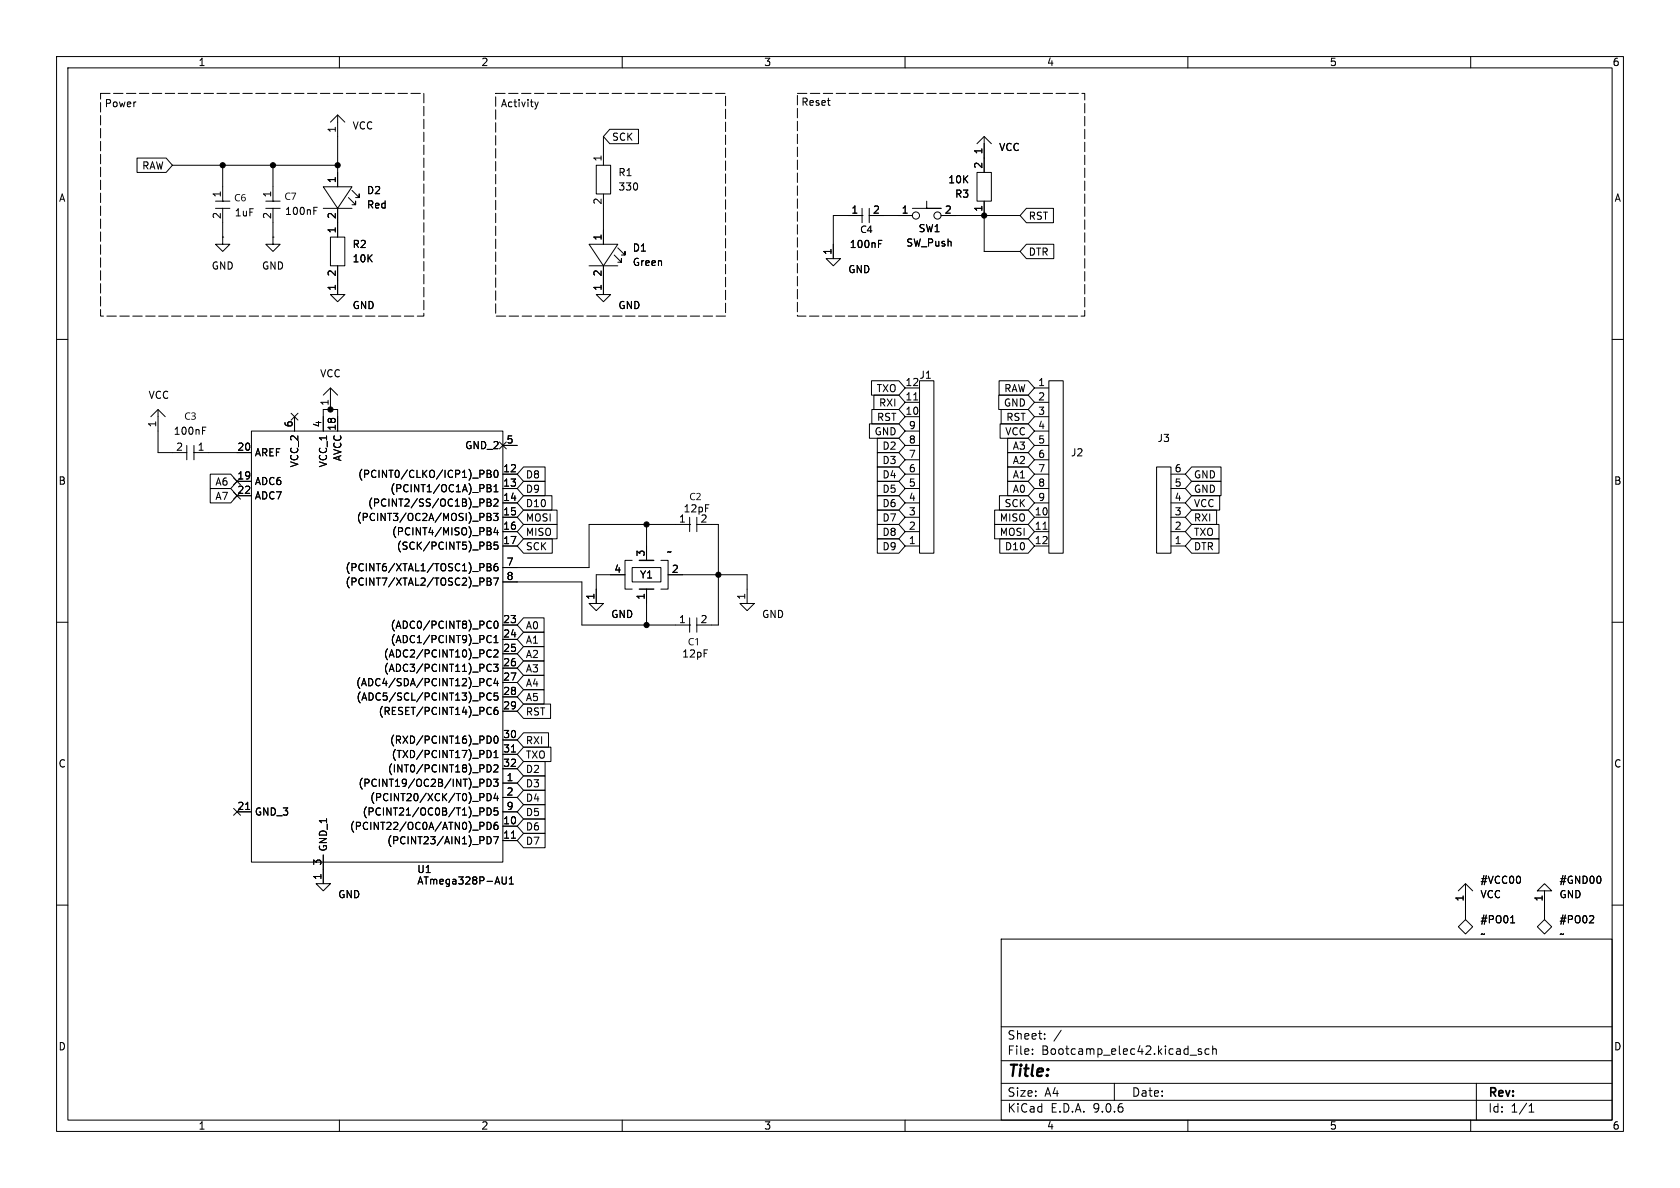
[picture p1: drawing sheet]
<svg xmlns="http://www.w3.org/2000/svg" width="297mm" height="210mm" viewBox="0 0 297 210" stroke-linecap="round" stroke-linejoin="round" font-family="sans-serif">
<g fill="none" stroke="#000" stroke-width=".18">
<path d="M10 10h277v190h-277zM12 12h273v186h-273zM60 10v2M94.5 18l.4 .9M94.9 18.9l-.4 .4M95.2 18l-.3 .9M110 10v2M160 10v2M210 10v2M260 10v2M24.2 27.9h5.2l1.1 1.3-1.1 1.3h-5.2zM30.5 29.2h29.2"/>
<path d="M38.1 36.8h2.5M38.1 35.6h2.5M39.4 35.6h.1M39.4 29.2v6.4M39.4 36.8v5.1M47 36.8h2.5M47 35.6h2.5M48.3 35.6h.1M48.3 29.2v6.4M48.3 36.8v5.1M52.2 36.6h.1M55.5 36.6h.6"/>
<path d="M55.5 37.3h.4M57.1 33h5.1l-2.5 3.8zM57.1 36.8h5.1M58.4 21.6l1.3-1.3 1.3 1.3M59.7 20.3v12.7M59.7 36.8v5.1M61.6 34.9l1.3 1.3v-.6v.6h-.7M62.2 33.7l1.3 1.2v-.6v.6h-.6M105.4 29.2h2.5v5.1h-2.5zM106.7 24.1v5.1M106.7 34.3v8.9M107.8 22.9h5.1v2.5h-5.1l-1.1-1.3z"/>
<path d="M152.4 38.1h.1M152.4 36.8v2.6M152.4 38.1h-5.1v7.6M161.3 38.1h-7.6v1.3M163.8 35.6v1.2h2.6h-5.1M166.4 38.1h13.9M172.7 30.5h2.6v5.1h-2.6zM172.7 25.4l1.3-1.3 1.3 1.3M174 24.1v6.4M174 35.6v8.9h6.3M181.5 36.8h4.7v2.6h-4.7l-1.2-1.3zM39.4 41.9v1.3h1.2l-1.2 1.3-1.3-1.3h1.3"/>
<path d="M39.4 41.9h.1M48.3 41.9v1.3h1.2l-1.2 1.3-1.3-1.3h1.3M48.3 41.9h.1M58.4 41.9h2.6v5.1h-2.6zM58.4 52.1h2.6l-1.3 1.2zM59.7 47v5.1M104.1 43.2h5.1l-2.5 3.8zM104.1 47h5.1M105.4 52.1h2.5l-1.2 1.2zM106.7 47v5.1M108.6 45.1l1.3 1.3v-.7v.7h-.7M109.2 43.8l1.3 1.3v-.6v.6h-.6"/>
<path d="M146 45.7h2.6l-1.3 1.3zM155.3 43.1h.4M155.3 42.5h.6M181.5 43.2h4.8v2.5h-4.8l-1.2-1.2zM10 60h2M26.7 73.7l1.2-1.3 1.3 1.3M27.9 72.4v7.6h5.1M33 78.7v2.6M34.3 78.7v2.6M35.8 76.1h.4M35.8 75.5h.6M44.4 76.2h44.5v76.2h-44.5z"/>
<path d="M51.5 73.1l1.2 1.2M52.1 73.7v2.5M52.7 73.1l-1.2 1.2M57.1 69.9l1.3-1.3 1.3 1.3M57.1 76.2v-3.8h2.6v3.8M58.4 68.6v3.8M88.3 78.1l1.2 1.2M88.9 78.7h2.5M89.5 78.1l-1.2 1.2M153.7 74.9h5.2l1.1 1.3-1.1 1.3h-5.2zM154.1 67.3h4.8l1.1 1.3-1.1 1.3h-4.8zM154.1 72.4h4.8l1.1 1.3-1.1 1.2h-4.8z"/>
<path d="M154.5 69.8h4.4l1.1 1.3-1.1 1.3h-4.4zM155.1 77.5h3.8l1.1 1.2-1.1 1.3h-3.8zM160 78.7h2.6M160 68.6h2.6M160 71.1h2.6M160 73.7h2.6M160 76.2h2.6M161.5 70.7h.8M162.6 67.3h2.5v30.5h-2.5zM176.6 69.8h5.2l1.1 1.3-1.1 1.3h-5.2zM176.6 67.3h5.2l1.1 1.3-1.1 1.3h-5.2zM176.8 74.9h5l1.1 1.3-1.1 1.3h-5z"/>
<path d="M177 72.4h4.8l1.1 1.3-1.1 1.2h-4.8zM178.1 77.5h3.7l1.1 1.2-1.1 1.3h-3.7zM182.9 78.7h2.5M182.9 68.6h2.5M182.9 71.1h2.5M182.9 73.7h2.5M182.9 76.2h2.5M185.4 67.3h2.6v30.5h-2.6zM285 60h2M34.3 80h.1M34.3 80h10.1M37.2 83.8h3.6l1.1 1.3-1.1 1.3h-3.6z"/>
<path d="M37.2 86.4h3.6l1.1 1.2-1.1 1.3h-3.6zM41.3 87l1.2 1.2M41.3 84.5l1.2 1.2M41.9 85.1h2.5M41.9 87.6h2.5M42.5 87l-1.2 1.2M42.5 84.5l-1.2 1.2M84.8 83.1h.5l.3 .3-.2 .3-.6 .1M85.4 88.3l.2 .2-.2 .3M86.1 90.7h.4l.3 .3-.3 .4 .3 .1v.3l-.2 .2h-.5zM86.1 83.1h.4l.3 .3-.3 .3 .3 .2v.3l-.2 .2h-.5zM86.1 88.2h.4l.3 .3-.3 .3 .3 .1v.3l-.2 .3h-.5z"/>
<path d="M86.1 99.6h.4l.3 .3-.3 .3 .3 .2v.3l-.2 .2h-.5zM86.1 85.7l.6 .1 .1 .2-.3 .3M86.1 95.8l.6 .2 .1 .2-.3 .2M86.1 83.7h.4M86.1 86.3h.4M86.1 88.8h.4M86.1 91.4h.4M86.1 96.4h.4M86.5 86.3l.3 .2v.3l-.7 .1M86.5 93.3l.3 .2-.3 .4 .3 .1v.3l-.2 .3h-.5M86.5 96.4l.3 .3v.3l-.7 .1M87.3 90.7h.7l-.4 .5 .4 .2v.5l-.2 .1-.5-.1"/>
<path d="M87.3 88.3l.5-.1 .2 .4-.7 .9h.7M87.3 86.9h.7M87.3 86l.4-.3v1.2M87.4 83.3l.2-.2a.68 .68 0 0 1 .5 .7 .68 .68 0 0 1-.5 .6l-.2-.1-.1-.4zM87.6 93.2l-.3 .9h.8M87.9 99.6l-.3 .1a.86 .86 0 0 0 0 1.2l.4-.1v-.4l-.2-.3-.4 .1-.1 .2M87.9 93.7v.9M88 95.8h-.6l-.1 .6 .2-.1 .4 .1 .1 .2v.4l-.2 .1-.5-.1M88.9 96.5h2.5M88.9 94h2.5M88.9 91.4h2.5M88.9 88.9h2.5"/>
<path d="M88.9 86.4h2.5M88.9 83.8h2.5M92.6 85.1h3.8v2.5h-3.8l-1.2-1.2zM92.6 82.5h3.8v2.6h-3.8l-1.2-1.3zM92.6 90.2h5.9v2.5h-5.9l-1.2-1.3zM92.6 87.6h5v2.6h-5l-1.2-1.3zM92.6 95.2h5v2.6h-5l-1.2-1.3zM92.6 92.7h5.9v2.6h-5.9l-1.2-1.3zM111.8 99.1h-1.3v5h1.3M114.3 92.7v6.4M116.8 99.1h1.3v5h-1.3M121.9 92.7h.1"/>
<path d="M121.9 92.7h-17.8v7.6h-15.2M121.9 91.4v2.6M123.2 94v-1.3h3.8v17.8h-3.8v1.3M155.1 95.2h3.8l1.1 1.3-1.1 1.3h-3.8zM155.1 92.7h3.8l1.1 1.3-1.1 1.3h-3.8zM155.1 82.5h3.8l1.1 1.3-1.1 1.3h-3.8zM155.1 87.6h3.8l1.1 1.3-1.1 1.3h-3.8zM155.1 85.1h3.8l1.1 1.3-1.1 1.2h-3.8zM155.1 90.2h3.8l1.1 1.2-1.1 1.3h-3.8zM155.1 80h3.8l1.1 1.3-1.1 1.3h-3.8zM160 96.5h2.6M160 94h2.6"/>
<path d="M160 91.4h2.6M160 88.9h2.6M160 86.4h2.6M160 83.8h2.6M160 81.3h2.6M175.8 90.2h6l1.1 1.2-1.1 1.3h-6zM175.8 92.7h6l1.1 1.3-1.1 1.3h-6zM176.7 87.6h5.1l1.1 1.3-1.1 1.3h-5.1zM176.7 95.2h5.1l1.1 1.3-1.1 1.3h-5.1zM178.1 82.5h3.7l1.1 1.3-1.1 1.3h-3.7zM178.1 85.1h3.7l1.1 1.3-1.1 1.2h-3.7zM178.1 80h3.7l1.1 1.3-1.1 1.3h-3.7z"/>
<path d="M182.9 96.5h2.5M182.9 94h2.5M182.9 91.4h2.5M182.9 88.9h2.5M182.9 86.4h2.5M182.9 83.8h2.5M182.9 81.3h2.5M184.4 93.6h.7M204.5 82.6h2.5v15.2h-2.5zM207 96.5h2.5M207 94h2.5M207 91.4h2.5"/>
<path d="M207 88.9h2.5M207 86.4h2.5M207 83.8h2.5M210.7 87.6h4.9v2.6h-4.9l-1.2-1.3zM210.7 85.1h5.2v2.5h-5.2l-1.2-1.2zM210.7 82.5h5.2v2.6h-5.2l-1.2-1.3zM210.7 90.2h4.4v2.5h-4.4l-1.2-1.3zM210.7 92.7h4.8v2.6h-4.8l-1.2-1.3zM210.7 95.2h4.8v2.6h-4.8l-1.2-1.3zM10 110h2M86.1 102.2h.4l.3 .2-.3 .4 .3 .1v.3l-.2 .2h-.5zM86.1 100.2h.4"/>
<path d="M86.1 102.8h.4M86.3 112.4l.3-.1 .2 .2M86.3 114.9h.3l.2 .1M86.3 117.5l.3-.1 .2 .1M86.6 109.8l.2 .1M86.8 110.9l-.2 .2M86.8 113.5l-.2 .1-.3-.1M86.8 116l-.2 .1h-.3M86.8 118.6l-.2 .1-.3-.1M87.3 117.4h.7l-.4 .5 .4 .1v.6l-.2 .1-.5-.1M87.3 102.2h.8l-.5 1.2M87.3 115l.5-.1 .2 .3-.7 .9h.7"/>
<path d="M87.3 112.7l.4-.4v1.3M87.3 113.6h.7M87.5 109.9l.1-.1a.68 .68 0 0 1 .5 .6 .68 .68 0 0 1-.5 .7 .84 .84 0 0 1-.1-1.2zM87.6 119.9l-.3 .9h.8M88.9 102.9h14v7.6h19M88.9 110.5h2.5M88.9 113h2.5M88.9 115.6h2.5M88.9 118.1h2.5M92.6 116.8h3.6v2.6h-3.6l-1.2-1.3zM92.6 114.3h3.6v2.5h-3.6l-1.2-1.2zM92.6 119.4h3.6v2.5h-3.6l-1.2-1.2z"/>
<path d="M92.6 111.8h3.6v2.5h-3.6l-1.2-1.3zM92.6 109.2h3.6v2.6h-3.6l-1.2-1.3zM104.1 106.7h2.6l-1.3 1.3zM110.5 101.6h-5.1v5.1M111.8 100.3h5v2.6h-5zM114.3 104.1v6.4M118.1 101.6h14v5.1M121.9 110.5h.1M121.9 109.2v2.6M130.8 106.7h2.5l-1.2 1.3zM285 110h2M85.3 137.7l.3 .3-.1 .3-.2 .1"/>
<path d="M85.4 122.6l.2 .1-.2 .4M86.1 132.7a.64 .64 0 0 1 .7 .6 .64 .64 0 0 1-.7 .6M86.1 135.2a.64 .64 0 0 1 .7 .6 .64 .64 0 0 1-.7 .7M86.1 137.7a.64 .64 0 0 1 .7 .7 .64 .64 0 0 1-.7 .6zM86.4 130.1a.68 .68 0 0 1 .4 .7 .68 .68 0 0 1-.4 .6M86.6 125l.2 .2M86.8 120.1a.6 .6 0 0 0-.8 .4 .6 .6 0 0 0 .6 .7l.2-.1M86.8 122.6a.6 .6 0 0 0-.8 .4 .6 .6 0 0 0 .6 .8l.2-.2M86.8 126.2l-.2 .1M87.3 137.7h.7l-.4 .5 .4 .1v.6l-.2 .1-.5-.1M87.3 135.3l.5-.1 .2 .4-.7 .9h.7M87.3 133l.4-.3v1.2"/>
<path d="M87.3 133.9h.7M87.4 130.2l.2-.1a.68 .68 0 0 1 .5 .7 .68 .68 0 0 1-.5 .6l-.2-.1-.1-.4zM87.9 125l-.3 .1a.86 .86 0 0 0 0 1.2l.4-.1v-.4l-.2-.3-.4 .1-.1 .2M87.9 120.4v.8M88 122.5h-.6l-.1 .6 .2-.1h.4l.1 .2v.4l-.2 .2-.5-.2M88.9 120.7h2.5M88.9 123.2h2.5M88.9 125.7h2.5M88.9 130.8h2.5M88.9 133.4h2.5M88.9 135.9h2.5M88.9 138.4h2.5"/>
<path d="M90.4 132.9h.7M92.6 121.9h3.6v2.6h-3.6l-1.2-1.3zM92.6 139.7h3.8v2.5h-3.8l-1.2-1.2zM92.6 137.2h3.8v2.5h-3.8l-1.2-1.3zM92.6 132.1h4.8v2.5h-4.8l-1.2-1.2zM92.6 124.5h4.7v2.5h-4.7l-1.2-1.3zM92.6 134.6h3.8v2.6h-3.8l-1.2-1.3zM92.6 129.5h4.4v2.6h-4.4l-1.2-1.3zM41.3 142.9l1.2 1.2M41.9 143.5h2.5M42.5 142.9l-1.2 1.2M43.4 143.1h.7"/>
<path d="M55.9 156.2h2.5l-1.3 1.3zM57.1 151.1v5.1M84.8 142.8h.5l.3 .3-.2 .3-.6 .1M85.3 140.3l.3 .2-.1 .3-.2 .1M85.4 145.4l.2 .2-.2 .4M86.1 140.3a.64 .64 0 0 1 .7 .6 .64 .64 0 0 1-.7 .6zM86.1 142.8a.64 .64 0 0 1 .7 .7 .64 .64 0 0 1-.7 .6zM86.1 145.4a.64 .64 0 0 1 .7 .6 .64 .64 0 0 1-.7 .6zM86.1 147.9a.64 .64 0 0 1 .7 .6 .64 .64 0 0 1-.7 .7M87.3 147.9h.8l-.5 1.3M87.6 140.2l-.3 .9h.8M87.9 145.4h-.3a.86 .86 0 0 0 0 1.2l.4-.1v-.4l-.2-.3h-.2l-.3 .3"/>
<path d="M87.9 140.7v.8M88 142.8h-.6l-.1 .6 .2-.1 .4 .1 .1 .1v.5l-.2 .1-.5-.1M88.9 143.5h2.5M88.9 141h2.5M88.9 146.1h2.5M88.9 148.6h2.5M89.5 155l-.1 1.2-.4 .1-.2-.3M90 156.3h.8M90 155.4l.4-.4v1.3M90.4 148.2h.7M92.6 144.8h3.8v2.5h-3.8l-1.2-1.2zM92.6 142.2h3.8v2.6h-3.8l-1.2-1.3z"/>
<path d="M92.6 147.3h3.8v2.6h-3.8l-1.2-1.3zM257.8 157.5l1.3-1.3 1.2 1.3M259.1 156.2v6.4M273 156.2l1.3 1.3h-2.5zM273 157.5v5.1M10 160h2M177 166h108v32h-108zM257.8 163.8l1.3-1.2 1.2 1.2-1.2 1.3zM267.1 163.1h.7M267.3 162.1l.1-.2v1.2M273 162.6l1.3 1.2-1.3 1.3-1.2-1.3zM281.6 161.9l.1 .2v.3l-.7 .7h.7"/>
<path d="M285 160h2M60 198v2M110 198v2M160 198v2M177 194.5h108M177 191.5h108M177 187.5h108M177 181.5h108M182.5 186.3v.1M182.5 185.5v.1M184.7 183.6v.1M184.7 182.8v.1"/>
<path d="M187.6 182.1l-1.3 2M197 191.5v3M210 198v2M210.4 186.5h1.1M212.4 185.5l-.4-.1-.2 .2 .1 .2 .5 .2v.3h-.6M213.7 185.5l-.4-.1-.3 .3v.4l.2 .2h.5M214.4 185.5l.2-.1 .4 .1v.9M214.4 184.9v1.5M260 198v2M261 191.5v6.5M270.3 196.6h.9M270.3 195.5l.4-.4v1.5"/>
<circle cx="161.9" cy="38.1" r=".63"/>
<circle cx="165.7" cy="38.1" r=".63"/>
</g>
<path d="M41.7 34.5l.4-.2 .4 .1-.1 .1a.51 .51 0 0 0-.7 .5 .51 .51 0 0 0 .7 .4v.1a.66 .66 0 0 1-.8-.2 .66 .66 0 0 1 .1-.8zM42.8 34.5l.6-.2v.1l-.5 .1-.1 .4a.42 .42 0 0 1 .6 .2 .42 .42 0 0 1-.3 .6 .42 .42 0 0 1-.5-.5l.2-.1a.28 .28 0 0 0 .4 .3 .28 .28 0 0 0 0-.5 .28 .28 0 0 0-.4 .2h-.2zM50.6 34.2l.4-.2 .4 .1-.1 .1a.51 .51 0 0 0-.7 .5 .51 .51 0 0 0 .7 .5v.1a.66 .66 0 0 1-.8-.2 .66 .66 0 0 1 .1-.9zM51.5 34.1h.8l-.5 1.2h-.1l.5-1.1h-.7zM152.4 40.1l.4-.2 .4 .1-.1 .1a.51 .51 0 0 0-.7 .5 .51 .51 0 0 0 .7 .4v.1a.66 .66 0 0 1-.8-.2 .66 .66 0 0 1 .1-.8zM153.9 39.9h.1v.8h.2v.2h-.2v.3h-.1v-.3h-.6v-.2h.6v-.6l-.5 .6h-.1zM32.9 73.1l.4-.2 .4 .1-.1 .1a.51 .51 0 0 0-.7 .5 .51 .51 0 0 0 .7 .4v.2a.66 .66 0 0 1-.8-.3 .66 .66 0 0 1 .1-.8zM33.8 73a.4 .4 0 0 1 .6-.1 .4 .4 0 0 1 .1 .6h-.2a.38 .38 0 0 1 .3 .5 .38 .38 0 0 1-.6 .2l-.2-.1v-.1l.2 .1a.3 .3 0 0 0 .4-.1 .3 .3 0 0 0 0-.4 .3 .3 0 0 0-.4 0v-.1a.28 .28 0 0 0 .4-.1 .28 .28 0 0 0-.1-.4 .28 .28 0 0 0-.4 .1zM122.1 87.3l.5-.2 .3 .1v.1a.51 .51 0 0 0-.8 .5 .51 .51 0 0 0 .8 .4v.2a.66 .66 0 0 1-.9-.2 .66 .66 0 0 1 .1-.9zM123.1 87.3a.46 .46 0 0 1 .7 0 .46 .46 0 0 1-.3 .7l-.2 .3h.6v.1h-.8l.6-.8a.28 .28 0 0 0-.2-.3 .28 .28 0 0 0-.3 .1zM121.9 113l.4-.2 .4 .1-.1 .1a.51 .51 0 0 0-.7 .5 .51 .51 0 0 0 .7 .4v.1a.66 .66 0 0 1-.8-.2 .66 .66 0 0 1 .1-.8zM122.9 113.1l.5-.3v1.3h-.2v-1.1l-.2 .2z" fill="#000"/>
<path d="M113 99.1h2.6M113 104.1h2.6" fill="none" stroke="#000" stroke-width=".25"/>
<path d="M17.8 16.5h57.1v39.4h-57.1zM87.6 16.5h40.7v39.4h-40.7zM141 16.5h50.8v39.4h-50.8z" fill="none" stroke="#000" stroke-width=".18" stroke-dasharray="1.7 .6"/>
<g fill="#000" stroke="#000" stroke-width=".18">
<circle cx="39.4" cy="29.2" r=".46"/>
<circle cx="48.3" cy="29.2" r=".46"/>
<circle cx="59.7" cy="29.2" r=".46"/>
<circle cx="174" cy="38.1" r=".46"/>
<circle cx="58.4" cy="72.4" r=".46"/>
<circle cx="114.3" cy="92.7" r=".46"/>
<circle cx="114.3" cy="110.5" r=".46"/>
<circle cx="127" cy="101.6" r=".46"/>
</g>
<text font-size="2.8" x="178" y="190.9">Title:</text>
<g font-size="2.1">
<text x="178" y="184">Sheet:</text>
<text x="178" y="186.7">File:</text>
<text x="184.1" y="186.7">Bootcamp_elec42.kicad_sch</text>
<text x="178" y="196.9">KiCad</text>
<text x="178" y="194.1">Size:</text>
<text x="184.7" y="194.1">A4</text>
<text x="185.7" y="196.9">E.D.A.</text>
<text x="193.3" y="196.9">9.0.6</text>
<text x="200" y="194.1">Date:</text>
<text x="263" y="194.3">Rev:</text>
<text x="263" y="196.9">Id:</text>
<text x="267.1" y="196.9">1/1</text>
</g>
<g font-size="1.8">
<text x="35" y="11.9">1</text>
<text x="85" y="11.9">2</text>
<text x="135" y="11.9">3</text>
<text x="185" y="11.9">4</text>
<text x="235" y="11.9">5</text>
<text x="285" y="11.9">6</text>
<text x="18.4" y="19.2">Power</text>
<text x="59.4" y="23.6" transform="rotate(-90 59.4 23.6)">1</text>
<text x="62.2" y="23.1">VCC</text>
<text x="88.5" y="19.2">Activity</text>
<text x="141.6" y="18.9">Reset</text>
<text x="106.4" y="28.6" transform="rotate(-90 106.4 28.6)">1</text>
<text x="108.1" y="25.1">SCK</text>
<text x="173.7" y="29.9" transform="rotate(-90 173.7 29.9)">2</text>
<text x="173.7" y="27.4" transform="rotate(-90 173.7 27.4)">1</text>
<text x="176.5" y="26.9">VCC</text>
<text x="10.3" y="35.9">A</text>
<text x="25" y="30.2">RAW</text>
<text x="39.1" y="35" transform="rotate(-90 39.1 35)">1</text>
<text x="48" y="35" transform="rotate(-90 48 35)">1</text>
<text x="59.4" y="32.5" transform="rotate(-90 59.4 32.5)">1</text>
<text x="64.8" y="34.5">D2</text>
<text x="109.2" y="31.3">R1</text>
<text x="109.2" y="33.9">330</text>
<text x="167.5" y="32.6">10K</text>
<text x="168.8" y="35.2">R3</text>
<text x="285.3" y="35.9">A</text>
<text x="39.1" y="38.8" transform="rotate(-90 39.1 38.8)">2</text>
<text x="41.4" y="38.5">1uF</text>
<text x="48" y="38.8" transform="rotate(-90 48 38.8)">2</text>
<text x="50.3" y="38.2">100nF</text>
<text x="59.4" y="41.3" transform="rotate(-90 59.4 41.3)">1</text>
<text x="59.4" y="38.8" transform="rotate(-90 59.4 38.8)">2</text>
<text x="64.8" y="37.1">Red</text>
<text x="106.4" y="36.3" transform="rotate(-90 106.4 36.3)">2</text>
<text x="150.4" y="37.8">1</text>
<text x="152.1" y="41.9">C4</text>
<text x="154.2" y="37.8">2</text>
<text x="159.3" y="37.8">1</text>
<text x="162.3" y="41.2">SW1</text>
<text x="166.9" y="37.8">2</text>
<text x="173.7" y="37.5" transform="rotate(-90 173.7 37.5)">1</text>
<text x="181.8" y="39.1">RST</text>
<text x="37.3" y="47.9">GND</text>
<text x="46.2" y="47.9">GND</text>
<text x="62.2" y="44">R2</text>
<text x="62.2" y="46.6">10K</text>
<text x="106.4" y="42.6" transform="rotate(-90 106.4 42.6)">1</text>
<text x="111.8" y="44.7">D1</text>
<text x="111.8" y="47.2">Green</text>
<text x="147.1" y="45.2" transform="rotate(-90 147.1 45.2)">1</text>
<text x="150.1" y="44">100nF</text>
<text x="160.1" y="43.8">SW_Push</text>
<text x="181.8" y="45.4">DTR</text>
<text x="59.4" y="51.5" transform="rotate(-90 59.4 51.5)">1</text>
<text x="59.4" y="49" transform="rotate(-90 59.4 49)">2</text>
<text x="106.4" y="51.5" transform="rotate(-90 106.4 51.5)">1</text>
<text x="106.4" y="49" transform="rotate(-90 106.4 49)">2</text>
<text x="149.9" y="48.5">GND</text>
<text x="62.2" y="54.8">GND</text>
<text x="109.2" y="54.8">GND</text>
<text x="26.2" y="70.7">VCC</text>
<text x="56.5" y="66.9">VCC</text>
<text x="58.2" y="71.8" transform="rotate(-90 58.2 71.8)">1</text>
<text x="154.9" y="69.5">TXO</text>
<text x="160" y="70.9">11</text>
<text x="160" y="68.3">12</text>
<text x="162.5" y="67.2">J1</text>
<text x="177.4" y="69.5">RAW</text>
<text x="183.4" y="68.3">1</text>
<text x="183.4" y="70.9">2</text>
<text x="27.7" y="75.6" transform="rotate(-90 27.7 75.6)">1</text>
<text x="30.6" y="77.1">100nF</text>
<text x="32.6" y="74.9">C3</text>
<text x="51.8" y="75.6" transform="rotate(-90 51.8 75.6)">6</text>
<text x="56.9" y="75.6" transform="rotate(-90 56.9 75.6)">4</text>
<text x="59.4" y="76.2" transform="rotate(-90 59.4 76.2)">18</text>
<text x="154.5" y="77.2">GND</text>
<text x="154.9" y="74.6">RST</text>
<text x="155.3" y="72.1">RXI</text>
<text x="160" y="73.4">10</text>
<text x="160.6" y="75.9">9</text>
<text x="177.4" y="72.1">GND</text>
<text x="177.6" y="77.2">VCC</text>
<text x="177.8" y="74.6">RST</text>
<text x="183.4" y="73.4">3</text>
<text x="183.4" y="75.9">4</text>
<text x="31" y="79.8">2</text>
<text x="34.9" y="79.8">1</text>
<text x="41.9" y="79.8">20</text>
<text x="45" y="80.9">AREF</text>
<text x="52.9" y="82.7" transform="rotate(-90 52.9 82.7)">VCC_2</text>
<text x="58" y="82.7" transform="rotate(-90 58 82.7)">VCC_1</text>
<text x="60.6" y="81.6" transform="rotate(-90 60.6 81.6)">AVCC</text>
<text x="82.1" y="79.6">GND_2</text>
<text x="88.9" y="83.6">12</text>
<text x="89.5" y="78.5">5</text>
<text x="155.9" y="79.7">D2</text>
<text x="155.9" y="82.2">D3</text>
<text x="160.6" y="83.6">6</text>
<text x="160.6" y="81">7</text>
<text x="160.6" y="78.5">8</text>
<text x="178.9" y="79.7">A3</text>
<text x="178.9" y="82.2">A2</text>
<text x="183.4" y="78.5">5</text>
<text x="183.4" y="81">6</text>
<text x="183.4" y="83.6">7</text>
<text x="189.2" y="80.9">J2</text>
<text x="204.5" y="78.3">J3</text>
<text x="207.6" y="83.6">6</text>
<text x="10.3" y="85.9">B</text>
<text x="38" y="86">A6</text>
<text x="38" y="88.6">A7</text>
<text x="41.9" y="84.8">19</text>
<text x="41.9" y="87.4">22</text>
<text x="45" y="86">ADC6</text>
<text x="45" y="88.5">ADC7</text>
<text x="63.2" y="84.7">(PCINT0/CLKO/ICP1)_PB0</text>
<text x="65" y="89.8">(PCINT2/SS/OC1B)_PB2</text>
<text x="68.9" y="87.2">(PCINT1/OC1A)_PB1</text>
<text x="88.9" y="86.1">13</text>
<text x="88.9" y="88.6">14</text>
<text x="92.9" y="87.3">D9</text>
<text x="92.9" y="84.8">D8</text>
<text x="92.9" y="89.9">D10</text>
<text x="121.9" y="89.1">C2</text>
<text x="155.9" y="84.8">D4</text>
<text x="155.9" y="89.9">D6</text>
<text x="155.9" y="87.3">D5</text>
<text x="160.6" y="88.6">4</text>
<text x="160.6" y="86.1">5</text>
<text x="177.5" y="89.9">SCK</text>
<text x="178.9" y="84.8">A1</text>
<text x="178.9" y="87.3">A0</text>
<text x="183.4" y="86.1">8</text>
<text x="183.4" y="88.6">9</text>
<text x="207.6" y="88.6">4</text>
<text x="207.6" y="86.1">5</text>
<text x="211" y="89.9">VCC</text>
<text x="211" y="87.3">GND</text>
<text x="211" y="84.8">GND</text>
<text x="285.3" y="85.9">B</text>
<text x="63" y="92.3">(PCINT3/OC2A/MOSI)_PB3</text>
<text x="69.2" y="94.8">(PCINT4/MISO)_PB4</text>
<text x="88.9" y="91.2">15</text>
<text x="88.9" y="93.7">16</text>
<text x="92.9" y="92.4">MOSI</text>
<text x="92.9" y="94.9">MISO</text>
<text x="119.9" y="92.5">1</text>
<text x="120.8" y="90.8">12pF</text>
<text x="123.8" y="92.5">2</text>
<text x="155.9" y="94.9">D8</text>
<text x="155.9" y="92.4">D7</text>
<text x="160.6" y="93.7">2</text>
<text x="160.6" y="91.2">3</text>
<text x="176.7" y="92.4">MISO</text>
<text x="176.7" y="94.9">MOSI</text>
<text x="182.8" y="91.2">10</text>
<text x="182.8" y="93.7">11</text>
<text x="207.6" y="93.7">2</text>
<text x="207.6" y="91.2">3</text>
<text x="211" y="92.4">RXI</text>
<text x="211" y="94.9">TXO</text>
<text x="61" y="101.2">(PCINT6/XTAL1/TOSC1)_PB6</text>
<text x="70" y="97.4">(SCK/PCINT5)_PB5</text>
<text x="88.9" y="96.3">17</text>
<text x="89.5" y="100.1">7</text>
<text x="92.9" y="97.5">SCK</text>
<text x="108.5" y="101.3">4</text>
<text x="114" y="98.5" transform="rotate(-90 114 98.5)">3</text>
<text x="117.8" y="98.4">~</text>
<text x="118.7" y="101.3">2</text>
<text x="155.9" y="97.5">D9</text>
<text x="160.6" y="96.3">1</text>
<text x="177.6" y="97.5">D10</text>
<text x="182.8" y="96.3">12</text>
<text x="207.6" y="96.3">1</text>
<text x="211" y="97.5">DTR</text>
<text x="61" y="103.7">(PCINT7/XTAL2/TOSC2)_PB7</text>
<text x="89.5" y="102.6">8</text>
<text x="105.2" y="106.1" transform="rotate(-90 105.2 106.1)">1</text>
<text x="113" y="102.5">Y1</text>
<text x="114" y="106.1" transform="rotate(-90 114 106.1)">1</text>
<text x="131.8" y="106.1" transform="rotate(-90 131.8 106.1)">1</text>
<text x="69" y="111.4">(ADC0/PCINT8)_PC0</text>
<text x="69" y="113.9">(ADC1/PCINT9)_PC1</text>
<text x="88.9" y="110.2">23</text>
<text x="88.9" y="112.8">24</text>
<text x="92.9" y="114">A1</text>
<text x="92.9" y="111.4">A0</text>
<text x="108" y="109.4">GND</text>
<text x="119.9" y="110.2">1</text>
<text x="123.8" y="110.2">2</text>
<text x="134.6" y="109.4">GND</text>
<text x="67.7" y="116.4">(ADC2/PCINT10)_PC2</text>
<text x="67.7" y="119">(ADC3/PCINT11)_PC3</text>
<text x="88.9" y="115.3">25</text>
<text x="88.9" y="117.9">26</text>
<text x="92.9" y="119.1">A3</text>
<text x="92.9" y="116.5">A2</text>
<text x="120.5" y="116.4">12pF</text>
<text x="121.6" y="114.7">C1</text>
<text x="62.8" y="121.5">(ADC4/SDA/PCINT12)_PC4</text>
<text x="62.9" y="124.1">(ADC5/SCL/PCINT13)_PC5</text>
<text x="88.9" y="120.4">27</text>
<text x="88.9" y="122.9">28</text>
<text x="88.9" y="125.5">29</text>
<text x="92.9" y="124.1">A5</text>
<text x="92.9" y="121.6">A4</text>
<text x="66.8" y="126.6">(RESET/PCINT14)_PC6</text>
<text x="68.8" y="131.7">(RXD/PCINT16)_PD0</text>
<text x="88.9" y="130.6">30</text>
<text x="92.9" y="126.7">RST</text>
<text x="92.9" y="131.8">RXI</text>
<text x="10.3" y="135.9">C</text>
<text x="68.5" y="136.8">(INT0/PCINT18)_PD2</text>
<text x="69.1" y="134.2">(TXD/PCINT17)_PD1</text>
<text x="88.9" y="133.1">31</text>
<text x="88.9" y="135.6">32</text>
<text x="92.9" y="134.3">TXO</text>
<text x="92.9" y="136.8">D2</text>
<text x="285.3" y="135.9">C</text>
<text x="41.9" y="143.3">21</text>
<text x="63.3" y="139.3">(PCINT19/OC2B/INT)_PD3</text>
<text x="65.3" y="141.8">(PCINT20/XCK/T0)_PD4</text>
<text x="89.5" y="138.2">1</text>
<text x="89.5" y="140.7">2</text>
<text x="89.5" y="143.3">9</text>
<text x="92.9" y="141.9">D4</text>
<text x="92.9" y="139.4">D3</text>
<text x="45" y="144.4">GND_3</text>
<text x="61.8" y="146.9">(PCINT22/OC0A/ATN0)_PD6</text>
<text x="64" y="144.4">(PCINT21/OC0B/T1)_PD5</text>
<text x="68.4" y="149.5">(PCINT23/AIN1)_PD7</text>
<text x="88.9" y="145.8">10</text>
<text x="88.9" y="148.3">11</text>
<text x="92.9" y="147">D6</text>
<text x="92.9" y="144.5">D5</text>
<text x="92.9" y="149.5">D7</text>
<text x="56.9" y="155.6" transform="rotate(-90 56.9 155.6)">1</text>
<text x="56.9" y="153.1" transform="rotate(-90 56.9 153.1)">3</text>
<text x="58" y="150.6" transform="rotate(-90 58 150.6)">GND_1</text>
<text x="73.7" y="154.5">U1</text>
<text x="59.7" y="159">GND</text>
<text x="73.7" y="156.6">ATmega328P-AU1</text>
<text x="258.8" y="159.5" transform="rotate(-90 258.8 159.5)">1</text>
<text x="261.6" y="156.4">#VCC00</text>
<text x="261.6" y="159">VCC</text>
<text x="272.8" y="159.5" transform="rotate(-90 272.8 159.5)">1</text>
<text x="275.6" y="156.4">#GND00</text>
<text x="275.6" y="159">GND</text>
<text x="261.6" y="163.4">#PO01</text>
<text x="261.6" y="166">~</text>
<text x="275.6" y="163.4">#PO02</text>
<text x="275.6" y="166">~</text>
<text x="10.3" y="185.9">D</text>
<text x="285.3" y="185.9">D</text>
<text x="35" y="199.9">1</text>
<text x="85" y="199.9">2</text>
<text x="135" y="199.9">3</text>
<text x="185" y="199.9">4</text>
<text x="235" y="199.9">5</text>
<text x="285" y="199.9">6</text>
</g>
</svg>
